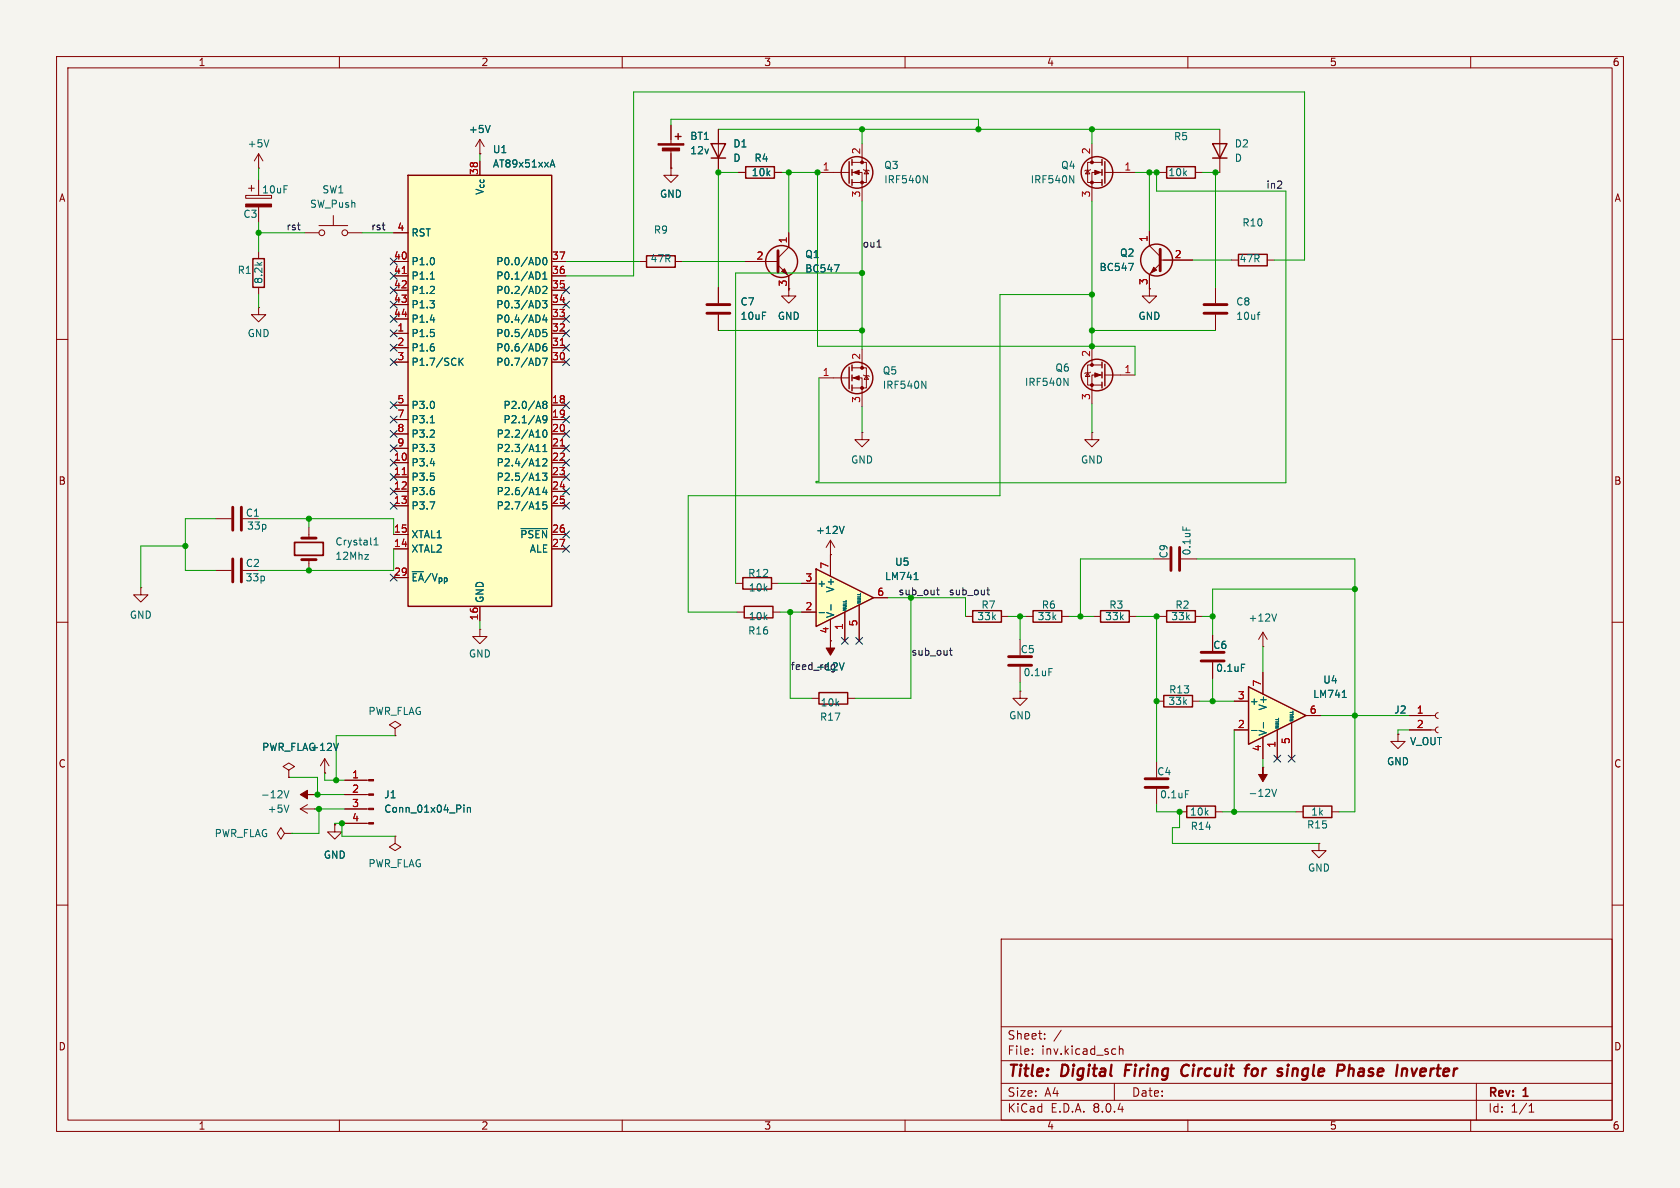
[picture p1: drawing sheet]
<svg xmlns="http://www.w3.org/2000/svg" width="297mm" height="210mm" viewBox="0 0 297 210" stroke-linecap="round" stroke-linejoin="round" font-family="sans-serif">
<path d="M0 0h297v210h-297z" fill="#f5f4ef" stroke="#f5f4ef" stroke-width=".18"/>
<g fill="none" stroke="#840000" stroke-width=".18">
<path d="M10 10h277v190h-277zM12 12h273v186h-273zM60 10v2M110 10v2M160 10v2M210 10v2M260 10v2M130.6 30.5h1.2M136.9 30.5h1.3M215.6 22.9v7.6M10 60h2M203.2 51.1v1.2h1.3l-1.3 1.3-1.3-1.3h1.3"/>
<path d="M203.2 51.1h.1M203.2 40.9v2.5l1.9 1.9M205.1 46.6l-1.9 1.9v2.6M205.1 46h5.7M214.9 50.8v2.8M214.9 55.6v2.8M217.7 46h1.2M224 46h1.3M285 60h2M10 110h2M285 110h2M10 160h2"/>
<path d="M285 160h2M177 166h108v32h-108zM60 198v2M110 198v2M160 198v2M177 194.5h108M177 191.5h108M177 187.5h108M177 181.5h108M182.5 186.3v.1M182.5 185.5v.1M184.7 183.6v.1"/>
<path d="M184.7 182.8v.1M187.6 182.1l-1.3 2M197 191.5v3M197.1 185.4l.1 .1M197.2 186.3l-.1 .1M197.9 184.9v1.5M197.9 185.5l.2-.1 .4 .1v.9M210 198v2M260 198v2M261 191.5v6.5M270.3 196.6h.9M270.3 195.5l.4-.4v1.5"/>
</g>
<path d="M199.1 188.2l-.3 2M209.8 188.2a1.13 1.13 0 0 0-.9 .7 1.13 1.13 0 0 0 .2 1.2l.3 .1 .5-.1M220 188.9h.8M220.9 188.2l-.4 .1M222 188.9a.62 .62 0 0 0-.7 .4v.7a.52 .52 0 0 0 .8 .1M227.7 188.9l-.2 1.3M227.7 188.2v.2M227.7 188.2l-.1 .1 .1 .1M227.7 188.2l.1 .1-.1 .1M238.5 189.1a.49 .49 0 0 1 .8 .1l-.1 1M238.6 188.2l-.3 2M249.6 188.9l.3 1.3 .6-1.3" fill="none" stroke="#840000" stroke-width=".4"/>
<path d="M205.1 44.1v3.8M212.9 55.4h4M212.9 53.8h4" fill="none" stroke="#840000" stroke-width=".51"/>
<path d="M199.5 46.6h.9l-.6 1.2M222.2 55.6h.5M222.7 55.2h-.2" fill="none" stroke="#006464" stroke-width=".18"/>
<g fill="none" stroke="#840000" stroke-width=".25">
<path d="M131.8 29.5h5.1v2h-5.1zM214.4 25.4h2.5l-1.3 2.5zM214.4 27.9h2.5M218.9 45h5.1v2h-5.1z"/>
<circle cx="204.5" cy="46" r="2.82"/>
</g>
<path d="M204 47.2l.5 .6-1 .5z" fill="#840000" stroke="#840000" stroke-width=".18"/>
<path d="M144.3 100.6l10.1 5.1-10.1 5z" fill="#ffffc2"/>
<g fill="none" stroke="#840000" stroke-width=".25">
<path d="M144.3 100.6l10.1 5.1-10.1 5zM194.6 108h5v2h-5zM206.2 108h5.1v2h-5.1zM205.7 122.9h5.1v2.1h-5.1z"/>
<circle cx="138.2" cy="46.2" r="2.82"/>
</g>
<g fill="none" stroke="#840000" stroke-width=".18">
<path d="M45.7 54.4v1.2h1.3l-1.3 1.3-1.3-1.3h1.3M45.7 54.4h.1M127 50.8v2.8M127 55.6v2.8M131.8 46.2h5.7M137.5 46.9l1.9 1.9v2.5M139.4 51.1v1.2h1.3l-1.3 1.3-1.2-1.3h1.2M139.4 41.1v2.6l-1.9 1.9M146.8 98v3.9M204 98.8h2.8M208.8 98.8h2.8M141.7 108.2h2.6"/>
<path d="M141.7 103.1h2.6M146.8 109.5v3.8M149.4 108.2v5.1M151.9 106.9v6.4M154.4 105.7h2.6M193.3 109h1.3M199.6 109h1.3M205 109h1.2M211.3 109h1.3M204.5 124h1.2M210.8 124h1.3"/>
</g>
<g fill="none" stroke="#006464" stroke-width=".18">
<path d="M147.5 46.8h.8l-.5 1.3M209.1 93.1v.6M144.8 108.3h1M146.9 106.9v1M149.1 107.6h.5l-.5 .3h.5M149.1 107.3h.4M149.1 107h.4M149.1 106.8h.5M149.1 106.4h.5M151.6 106.3h.5l-.5 .3h.5M151.6 106.1h.4M151.6 105.8h.4"/>
<path d="M151.6 105.5h.5M151.6 105.1h.5M161.6 102.5h.7"/>
</g>
<path d="M125 55.4h4M125 53.8h4M137.5 44.3v3.8M207 96.8v4M208.5 96.8v4" fill="none" stroke="#840000" stroke-width=".51"/>
<path d="M138.2 48l.5-.5 .5 1z" fill="#840000" stroke="#840000" stroke-width=".18"/>
<path d="M72.1 31h25.4v76.2h-25.4z" fill="#ffffc2"/>
<g fill="none" stroke="#840000" stroke-width=".25">
<path d="M72.1 31h25.4v76.2h-25.4zM119.4 24.1h1M119.9 23.6v1M125.7 25.4h2.6l-1.3 2.5zM125.7 27.9h2.6M150.1 28.6v3.8M150.6 28.2v1M150.6 30v1M150.6 31.8v1M194.8 28.2v1M194.8 30v1M194.8 31.8v1"/>
<path d="M195.3 28.6v3.8M114.3 45.2h5.1v2h-5.1zM150.1 64.9v3.8M150.6 64.5v1M150.6 66.3v1M150.6 68.1v1M194.8 64v1M194.8 65.8v1M194.8 67.6v1M195.3 64.4v3.8M131.3 102.1h5.1v2h-5.1zM131.6 107.2h5.1v2h-5.1z"/>
<path d="M172 108h5v2h-5zM182.6 108h5.1v2h-5.1zM144.8 122.4h5.1v2.1h-5.1z"/>
<circle cx="151.5" cy="30.5" r="2.79"/>
<circle cx="193.9" cy="30.5" r="2.79"/>
<circle cx="151.5" cy="66.8" r="2.79"/>
<circle cx="193.9" cy="66.3" r="2.79"/>
</g>
<g fill="none" stroke="#840000" stroke-width=".18">
<path d="M84.8 28.4v2.6M118.6 29.7v1.3h1.3l-1.3 1.3-1.3-1.3h1.3M118.6 29.7h.1M118.6 22.1v3.3M118.6 26.4v3.3M127 22.9v7.6M144.8 30.5h5.3M150.6 30.5h1.8v5.1M150.6 28.7h2.6v3.6h-2.6M152.4 25.4v3.3M152.7 30l.1 .1h.7l.2 .1M153.2 30.1l.3 .6h-.7z"/>
<path d="M192.3 30.1l.4 .6h-.8zM192.8 30l-.1 .1h-.8l-.1 .1M193 25.4v3.3M194.8 30.5h-1.8v5.1M194.8 28.7h-2.5v3.6h2.5M195.3 30.5h5.4M69.6 51.3h2.5M69.6 58.9h2.5M69.6 56.4h2.5M69.6 53.8h2.5M69.6 48.8h2.5M69.6 46.2h2.5"/>
<path d="M69.6 41.1h2.5M97.5 51.3h2.6M97.5 58.9h2.6M97.5 56.4h2.6M97.5 53.8h2.6M97.5 48.8h2.6M97.5 46.2h2.6M113 46.2h1.3M119.4 46.2h1.2M69.6 71.6h2.5M69.6 74.2h2.5M69.6 61.5h2.5"/>
<path d="M69.6 76.7h2.5M69.6 79.2h2.5M69.6 64h2.5M97.5 71.6h2.6M97.5 74.2h2.6M97.5 61.5h2.6M97.5 76.7h2.6M97.5 79.2h2.6M97.5 64h2.6M144.8 66.8h5.3M150.6 66.8h1.8v5.1M150.6 65h2.6v3.6h-2.6"/>
<path d="M152.4 76.5v1.2h1.3l-1.3 1.3-1.3-1.3h1.3M152.4 76.5h.1M152.4 61.7v3.3M152.7 66.3l.1 .1h.7l.2 .1M153.2 66.4l.3 .7h-.7zM192.3 65.9l.4 .6h-.8zM192.8 65.8l-.1 .1h-.8l-.1 .1M193 76.5v1.2h1.3l-1.3 1.3-1.2-1.3h1.2M193 76.5h.1M193 61.2v3.3M194.8 66.3h-1.8v5.1M194.8 64.5h-2.5v3.6h2.5"/>
<path d="M195.3 66.3h5.4M54.6 93.2v1.9M54.6 98.9v1.9M69.6 81.8h2.5M69.6 84.3h2.5M69.6 86.9h2.5M69.6 89.4h2.5M69.6 97h2.5M69.6 94.5h2.5M97.5 81.8h2.6M97.5 84.3h2.6M97.5 86.9h2.6"/>
<path d="M97.5 89.4h2.6M97.5 97h2.6M97.5 94.5h2.6M146.8 98h.1M146.8 95.5l-.8 1.3M146.8 95.5v2.5M146.8 95.5l.8 1.3M69.6 102.1h2.5M84.8 107.2v2.5M130 103.1h1.3M130.3 108.2h1.3M136.4 103.1h1.3"/>
<path d="M136.7 108.2h1.2M146.8 113.3h.1M170.7 109h1.3M177 109h1.3M180.3 113v2.8M180.3 117.9v2.8M181.4 109h1.2M187.7 109h1.3M57.4 136.7h.1M57.4 134.1l-.8 1.3M57.4 134.1v2.6M57.4 134.1l.8 1.3"/>
<path d="M61 137.9h4.2M143.5 123.4h1.3M149.9 123.4h1.2M180.3 122.2v1.2h1.3l-1.3 1.3-1.2-1.3h1.2M180.3 122.2h.1M204.5 134.6v2.8M204.5 139.4v2.8M223.3 135.6h.1M247.1 129.8v1.3h1.3l-1.3 1.2-1.2-1.2h1.2M247.1 129.8h.1M249.2 129h4.5M249.2 126.5h4.5"/>
<path d="M254.3 128.5l-.4 .2-.1 .3 .1 .4 .4 .1M254.3 126l-.4 .1-.1 .4 .1 .4 .4 .1M50.3 147.3l-.6-1-.7 1 .7 1 .6-1h1.3M51.6 147.3h.1M53.1 143h2.5M53.1 143l1.3 .8M54.4 142.2l-1.3 .8M55.6 143h.1M59.2 145.8v1.3h1.3l-1.3 1.2-1.3-1.2h1.3M59.2 145.8h.1M61 145.5h4.2M61 143h4.2"/>
<path d="M61 140.5h4.2M69.8 147.8v1.3l1.1 .6-1.1 .7-1-.7 1-.6M69.8 147.8h.1"/>
</g>
<g fill="none" stroke="#006464" stroke-width=".18">
<path d="M97.2 29.5l.5-1.2 .4 1.2M97.4 29.2h.6M163.2 31.1l.7 1.2v-1.2M189.1 31.1l.7 1.2v-1.2M76.1 56.5h.8M76.1 49.3h.7M95.4 48.4v.6M95.9 53.2h.8l-.4 .4 .3 .2v.5l-.2 .1-.5-.1M96 50.7l.4-.1 .3 .4-.8 .9h.8M96 48.4l.3-.3v1.2M96 49.3h.7M96.1 45.7l.2-.2a.68 .68 0 0 1 .4 .7 .68 .68 0 0 1-.4 .6l-.2-.1-.1-.4z"/>
<path d="M96.3 55.6l-.3 .9h.7M96.6 56.1v.9M96.6 58.2h-.6v.6l.1-.1 .5 .1 .1 .2-.1 .4-.2 .1-.4-.1M76.1 74.7h.7M81.2 63.3v1.3M81.3 63.9l.6 .7M81.9 63.3l-.7 .7M94.8 79.8h.7M95.9 63.3h.8l-.5 1.3M96 79.8h.7M96 78.9l.3-.3v1.2M96.1 76.1l.2-.1a.68 .68 0 0 1 .4 .7 .68 .68 0 0 1-.4 .6l-.2-.1-.1-.4z"/>
<path d="M96.2 71.5l-.2-.3 .2-.3h.2l.3 .3-.3 .3M96.2 71.5l-.2 .2v.4l.2 .1 .4-.1 .1-.1v-.3l-.3-.2M96.2 71.5h.2M96.6 60.8h-.4a.86 .86 0 0 0 0 1.2l.4-.1 .1-.4-.3-.2h-.3l-.1 .2M96.7 74l-.3 .3-.3-.1-.1-.2 .1-.5h.3l.2 .1a.84 .84 0 0 1-.3 1.1h-.2M163 67.4l.7 1.3v-1.3M188.1 66.9l.7 1.2v-1.2M64.5 98h.7l-.7 .9h.7M66.1 96.3h.8M66.1 95.4l.4-.3v1.2M76 88.7h.9l-.6 1.3M76.1 81.9h.8"/>
<path d="M92.1 93.4h4.7M95.9 83.6h.8l-.4 .5 .3 .1v.6l-.2 .1-.5-.1M96 81.2l.4-.1 .3 .4-.8 .9h.8M96.3 86.1l-.3 .9h.7M96.6 86.6v.8M96.6 88.7h-.6v.6l.1-.1 .5 .1 .1 .1-.1 .5-.2 .1-.4-.1M149.2 93l-.4 1.3M148.4 117.2l.4 1.2 .4-1.2M185.4 118.2h.6M59.8 131.4l-.4 1.3M209.6 139.8h.6M224.8 139.5l.5 1.3 .4-1.3"/>
<path d="M51.1 142.3l-.4 1.3M82 142.3v.1M82 142.7v.9M82.6 142.7v.9M82.6 142.9l.2-.2 .3 .1 .1 .8"/>
</g>
<path d="M71.1 48.4h.7M99 78.8h.8M99 61.1h.8M71.1 83.9h.7" fill="none" stroke="#a90000" stroke-width=".18"/>
<path d="M53.3 95.1h2.6M53.3 98.9h2.6M178.3 117.6h4.1M178.3 116.1h4.1M202.4 139.2h4.1M202.4 137.7h4.1" fill="none" stroke="#840000" stroke-width=".51"/>
<g fill="#840000" stroke="#840000" stroke-width=".18">
<path d="M116.3 25.4h4.6v.3h-4.6z"/>
<path d="M117.1 26.2h3v.5h-3z"/>
<path d="M146.8 113.3v1.3h.8l-.8 1.2-.8-1.2h.8z"/>
<path d="M65.2 145.4h.8v.3h-.8z"/>
<path d="M65.2 142.9h.8v.2h-.8z"/>
<path d="M65.2 140.3h.8v.3h-.8z"/>
<path d="M65.2 137.8h.8v.2h-.8z"/>
<path d="M150.9 66.8l1-.4v.8z"/>
<path d="M193.5 65.9l1.1 .4-1.1 .4z"/>
<path d="M150.9 30.5l1-.4v.8z"/>
<path d="M193.5 30.1l1.1 .4-1.1 .4z"/>
<path d="M223.3 135.6v1.3h.7l-.7 1.3-.8-1.3h.8z"/>
<circle cx="152.4" cy="68.6" r=".25"/>
<circle cx="152.4" cy="65" r=".25"/>
<circle cx="193" cy="68.1" r=".25"/>
<circle cx="193" cy="64.5" r=".25"/>
<circle cx="152.4" cy="32.3" r=".25"/>
<circle cx="152.4" cy="28.7" r=".25"/>
<circle cx="193" cy="32.3" r=".25"/>
<circle cx="193" cy="28.7" r=".25"/>
</g>
<path d="M52.1 95.9h5v2.3h-5z" fill="none" stroke="#840000" stroke-width=".3"/>
<path d="M220.7 121.4l10.2 5.1-10.2 5.1z" fill="#ffffc2"/>
<path d="M206.2 29.5h5.1v2h-5.1zM44.7 45.7h2v5.1h-2zM220.7 121.4l10.2 5.1-10.2 5.1zM209.8 142.5h5.1v2h-5.1zM230.4 142.5h5.1v2h-5.1z" fill="none" stroke="#840000" stroke-width=".25"/>
<g fill="none" stroke="#840000" stroke-width=".18">
<path d="M43.4 34.5h4.6v.6h-4.6zM43.9 33.3h1.1M44.4 32.8v1M45.7 29.7h.1M45.7 27.2l-.7 1.2M45.7 27.2v2.5M45.7 31.8v2.7M45.7 36.6v2.8M45.7 27.2l.8 1.2M56.4 39.9h5.1M58.9 38.1v1.8M84.8 27.2h.1"/>
<path d="M84.8 24.6l-.7 1.3M84.8 24.6v2.6M84.8 28.4v2.6M84.8 24.6l.8 1.3M118.6 29.7h.1M118.6 22.1v2.5M118.6 27.2v2.5M127 22.9v2.5M127 27.9v2.6M130.6 30.5h1.2M136.9 30.5h1.3M205 30.5h1.2"/>
<path d="M211.3 30.5h1.3M45.7 44.5v1.2M45.7 50.8v1.3M53.8 41.1h2.6M61.5 41.1h2.5M69.6 41.1h2.5M69.6 46.2h2.5M69.6 51.3h2.5M69.6 58.9h2.5M69.6 56.4h2.5M69.6 53.8h2.5M69.6 48.8h2.5"/>
<path d="M97.5 46.2h2.6M97.5 51.3h2.6M97.5 58.9h2.6M97.5 56.4h2.6M97.5 53.8h2.6M97.5 48.8h2.6M127 50.8v2.8M127 55.6v2.8M131.8 46.2h5.1M139.4 41.1v2.6M139.4 48.8v2.5M203.2 51.1h.1"/>
<path d="M203.2 40.9v2.5M203.2 48.5v2.6M205.7 46h5.1M69.6 71.6h2.5M69.6 74.2h2.5M69.6 61.5h2.5M69.6 76.7h2.5M69.6 79.2h2.5M69.6 64h2.5M97.5 71.6h2.6M97.5 74.2h2.6M97.5 61.5h2.6"/>
<path d="M97.5 76.7h2.6M97.5 79.2h2.6M97.5 64h2.6M38.1 91.7h2.8M69.6 81.8h2.5M69.6 84.3h2.5M69.6 86.9h2.5M69.6 89.4h2.5M69.6 97h2.5M69.6 94.5h2.5M97.5 81.8h2.6M97.5 84.3h2.6"/>
<path d="M97.5 86.9h2.6M97.5 89.4h2.6M97.5 97h2.6M97.5 94.5h2.6M146.8 98h.1M146.8 98v3.9M24.9 103.9v1.3h1.3l-1.3 1.2-1.3-1.2h1.3M24.9 103.9h.1M38.1 100.8h2.8M69.6 102.1h2.5M84.8 111.3v1.2h1.3l-1.3 1.3-1.2-1.3h1.2M84.8 111.3h.1"/>
<path d="M84.8 107.2v2.5M141.7 108.2h2.6M141.7 103.1h2.6M146.8 113.3h.1M146.8 109.5v3.8M149.4 108.2v5.1M151.9 106.9v6.4M154.4 105.7h2.6M214.4 112.3v2.8M214.4 117.1v2.8M223.3 114.3h.1M223.3 111.8v2.5"/>
<path d="M223.3 118.9v3.8M223.3 111.8l-.8 1.2M223.3 111.8l.7 1.2M51.1 136.1l1-.6-1-.6-1.1 .6 1.1 .6v1.3M51.1 137.4h.1M57.4 136.7h.1M61 137.9h3.8M69.8 128.8l1.1-.7-1.1-.6-1 .6 1 .7v1.2M69.8 130h.1M218.2 129h2.5M218.2 124h2.5M223.3 130.3v3.8"/>
<path d="M225.8 129v5.1M228.3 127.8v6.3M230.9 126.5h2.5M247.1 129.8h.1M249.2 129h3.8M249.2 126.5h3.8M55.6 140.5h.1M59.2 145.8h.1M61 140.5h3.8M61 143h3.8M61 145.5h3.8M208.5 143.5h1.3"/>
<path d="M214.9 143.5h1.3M229.1 143.5h1.3M233.2 149.1v1.3h1.2l-1.2 1.2-1.3-1.2h1.3M233.2 149.1h.1M235.5 143.5h1.2"/>
<circle cx="56.9" cy="41.1" r=".51"/>
<circle cx="61" cy="41.1" r=".51"/>
</g>
<g fill="none" stroke="#006464" stroke-width=".18">
<path d="M47.5 24.7l-.4 1.3M86.7 22.2l-.5 1.2M97.2 29.5l.5-1.2 .4 1.2M97.4 29.2h.6M76.1 56.5h.8M76.1 49.3h.7M95.4 48.4v.6M95.9 53.2h.8l-.4 .4 .3 .2v.5l-.2 .1-.5-.1M96 50.7l.4-.1 .3 .4-.8 .9h.8M96 48.4l.3-.3v1.2M96 49.3h.7M96.1 45.7l.2-.2a.68 .68 0 0 1 .4 .7 .68 .68 0 0 1-.4 .6l-.2-.1-.1-.4z"/>
<path d="M96.3 55.6l-.3 .9h.7M96.6 56.1v.9M96.6 58.2h-.6v.6l.1-.1 .5 .1 .1 .2-.1 .4-.2 .1-.4-.1M147.5 46.8h.8l-.5 1.3M199.5 46.6h.9l-.6 1.2M76.1 74.7h.7M81.2 63.3v1.3M81.3 63.9l.6 .7M81.9 63.3l-.7 .7M94.8 79.8h.7M95.9 63.3h.8l-.5 1.3M96 79.8h.7"/>
<path d="M96 78.9l.3-.3v1.2M96.1 76.1l.2-.1a.68 .68 0 0 1 .4 .7 .68 .68 0 0 1-.4 .6l-.2-.1-.1-.4zM96.2 71.5l-.2-.3 .2-.3h.2l.3 .3-.3 .3M96.2 71.5l-.2 .2v.4l.2 .1 .4-.1 .1-.1v-.3l-.3-.2M96.2 71.5h.2M96.6 60.8h-.4a.86 .86 0 0 0 0 1.2l.4-.1 .1-.4-.3-.2h-.3l-.1 .2M96.7 74l-.3 .3-.3-.1-.1-.2 .1-.5h.3l.2 .1a.84 .84 0 0 1-.3 1.1h-.2M76 88.7h.9l-.6 1.3M76.1 81.9h.8M92.1 93.4h4.7M95.9 83.6h.8l-.4 .5 .3 .1v.6l-.2 .1-.5-.1M96 81.2l.4-.1 .3 .4-.8 .9h.8"/>
<path d="M96.3 86.1l-.3 .9h.7M96.6 86.6v.8M96.6 88.7h-.6v.6l.1-.1 .5 .1 .1 .1-.1 .5-.2 .1-.4-.1M149.2 93l-.4 1.3M144.8 108.3h1M146.9 106.9v1M148.4 117.2l.4 1.2 .4-1.2M149.1 107.6h.5l-.5 .3h.5M149.1 107.3h.4M149.1 107h.4M149.1 106.8h.5M149.1 106.4h.5"/>
<path d="M151.6 106.3h.5l-.5 .3h.5M151.6 106.1h.4M151.6 105.8h.4M151.6 105.5h.5M151.6 105.1h.5M161.6 102.5h.7M219.5 117.4h.6M225.7 108.5l-.4 1.3M50.2 139.8l.5 1.2 .4-1.2M59.8 131.4l-.4 1.3M221.3 129.1h.9M223.4 127.7v1"/>
<path d="M225.5 128.4h.5l-.5 .3h.5M225.5 128.2h.4M225.5 127.9h.4M225.5 127.6h.5M225.5 127.2h.5M228.1 127.1h.5l-.5 .3h.5M228.1 126.9h.4M228.1 126.6h.4M228.1 126.3h.5M228.1 125.9h.5M237.3 123.3h.7M82 142.3v.1"/>
<path d="M82 142.7v.9M82.6 142.7v.9M82.6 142.9l.2-.2 .3 .1 .1 .8"/>
</g>
<g fill="#840000" stroke="#840000" stroke-width=".18">
<path d="M43.4 36.1h4.6v.5h-4.6z"/>
<path d="M53.1 140.5l1.3-.8v.8h1.2h-1.2v.7z"/>
</g>
<path d="M41.1 89.7v4M41.1 98.8v4.1M42.7 89.7v4M42.7 98.8v4.1M212.3 116.8h4.1M212.3 115.3h4.1" fill="none" stroke="#840000" stroke-width=".51"/>
<path d="M155 43.7h.8M165.6 104.3h.4M165.7 103.9v1.1l.3 .2M167.8 115h.5M168 114.5v1.1l.3 .2M174.5 104.3h.4M174.6 103.9v1.1l.3 .2" fill="none" stroke="#0f0f0f" stroke-width=".18"/>
<g fill="none" stroke="#009600" stroke-width=".18">
<path d="M45.7 29.7v2.1M45.7 39.4v5.1M84.8 27.2v1.2M118.6 22.1v-1h54.4v1.8M127 22.9h88.6M130.6 30.5h-3.6v20.3M138.2 30.5h6.6M139.4 30.5v10.6M144.5 30.5v30.7h56.2v5.1M152.4 22.9v2.5M152.4 35.6v26.1M193 22.9v2.5"/>
<path d="M193 35.6v25.6M200.7 30.5h4.3M203.2 30.5v10.4M204.5 30.5v3.3h22.8v51.5h-83v-.2h.5v-18.3M212.6 30.5h3M214.9 30.5v20.3M45.7 52.1v2.3M45.7 41.1h8.1M64 41.1h5.6M100.1 46.2h12.9M120.6 46.2h11.2M127 58.4h25.4"/>
<path d="M139.4 51.1v.2M152.4 48.3h-22.4v54.8M193 52.1h-16.2v35.5h-55.1v20.6h8.6M193 58.4h21.9M210.8 46h6.9M225.3 46h5.3v-29.7h-118.6v32.5h-11.9M152.4 71.9v4.6M193 71.4v5.1M32.8 96.5h-7.9v7.4M38.1 91.7h-5.3v9.1h5.3M45.7 91.7h23.9v2.8M54.6 91.7v1.5"/>
<path d="M69.6 97v3.8h-23.9M204 98.8h-13v10.2M211.6 98.8h27.9v44.7h-2.8M84.8 109.7v1.6M137.7 103.1h4M137.9 108.2h3.8M139.7 108.2v15.2h3.8M157 105.7h13.7v3.3M161 105.7v17.7h-9.9M178.3 109h3.1M180.3 109v4M189 109h4.3"/>
<path d="M200.9 109h4.1M204.5 109v25.6M212.6 109h1.8M214.4 119.9v4.1M223.3 114.3v4.6M239.5 104.1h-25.1v8.2M51.1 137.4h5v3.1M57.4 136.7v1.2h3.6M69.8 130h-10.4v7.9M180.3 120.7v1.5M212.1 124h6.1M218.2 129v14.5"/>
<path d="M223.3 134.1v1.5M233.4 126.5h15.8M249.2 129h-2.1v.8M55.6 140.5h5.4M55.6 143h5.4M56.4 143v4.3h-4.8M60.5 145.5v2.3h9.3M61 145.5h-1.8v.3M204.5 142.2v1.3h4v2.8h-1.2v2.8h25.9M216.2 143.5h12.9"/>
</g>
<g fill="none" stroke="#000084" stroke-width=".18">
<path d="M69 58.3l1.2 1.2M69 55.8l1.2 1.2M69 50.7l1.2 1.2M69 45.6l1.2 1.2M69 53.2l1.2 1.3M69 48.2l1.2 1.2M70.2 58.3l-1.2 1.2M70.2 55.8l-1.2 1.2M70.2 50.7l-1.2 1.2M70.2 45.6l-1.2 1.2M70.2 53.2l-1.2 1.3M70.2 48.2l-1.2 1.2"/>
<path d="M99.5 53.2l1.2 1.3M99.5 58.3l1.2 1.2M99.5 50.7l1.2 1.2M99.5 55.8l1.2 1.2M100.7 53.2l-1.2 1.3M100.7 58.3l-1.2 1.2M100.7 50.7l-1.2 1.2M100.7 55.8l-1.2 1.2M69 60.9l1.2 1.2M69 63.4l1.2 1.2M69 76.1l1.2 1.2M69 71l1.2 1.2"/>
<path d="M69 78.6l1.2 1.3M69 73.6l1.2 1.2M70.2 60.9l-1.2 1.2M70.2 63.4l-1.2 1.2M70.2 76.1l-1.2 1.2M70.2 71l-1.2 1.2M70.2 78.6l-1.2 1.3M70.2 73.6l-1.2 1.2M99.5 76.1l1.2 1.2M99.5 60.9l1.2 1.2M99.5 78.6l1.2 1.3M99.5 63.4l1.2 1.2"/>
<path d="M99.5 73.6l1.2 1.2M99.5 71l1.2 1.2M100.7 76.1l-1.2 1.2M100.7 60.9l-1.2 1.2M100.7 71l-1.2 1.2M100.7 78.6l-1.2 1.3M100.7 63.4l-1.2 1.2M100.7 73.6l-1.2 1.2M69 88.8l1.2 1.2M69 83.7l1.2 1.2M69 86.3l1.2 1.2M69 81.2l1.2 1.2"/>
<path d="M70.2 83.7l-1.2 1.2M70.2 88.8l-1.2 1.2M70.2 81.2l-1.2 1.2M70.2 86.3l-1.2 1.2M99.5 96.4l1.2 1.2M99.5 83.7l1.2 1.2M99.5 93.9l1.2 1.2M99.5 88.8l1.2 1.2M99.5 86.3l1.2 1.2M99.5 81.2l1.2 1.2M100.7 96.4l-1.2 1.2M100.7 83.7l-1.2 1.2"/>
<path d="M100.7 93.9l-1.2 1.2M100.7 88.8l-1.2 1.2M100.7 86.3l-1.2 1.2M100.7 81.2l-1.2 1.2M69 101.5l1.2 1.2M70.2 101.5l-1.2 1.2M148.7 112.7l1.3 1.2M150 112.7l-1.3 1.2M151.3 112.7l1.2 1.2M152.5 112.7l-1.2 1.2M225.2 133.5l1.2 1.2M226.4 133.5l-1.2 1.2"/>
<path d="M227.7 133.5l1.3 1.2M229 133.5l-1.3 1.2"/>
</g>
<path d="M71.1 48.4h.7M99 78.8h.8M99 61.1h.8M71.1 83.9h.7" fill="none" stroke="#a90000" stroke-width=".18"/>
<g fill="#009600" stroke="#009600" stroke-width=".18">
<circle cx="144.5" cy="30.5" r=".46"/>
<circle cx="139.4" cy="30.5" r=".46"/>
<circle cx="152.4" cy="22.9" r=".46"/>
<circle cx="139.7" cy="108.2" r=".46"/>
<circle cx="32.8" cy="96.5" r=".46"/>
<circle cx="54.6" cy="91.7" r=".46"/>
<circle cx="54.6" cy="100.8" r=".46"/>
<circle cx="127" cy="30.5" r=".46"/>
<circle cx="45.7" cy="41.1" r=".46"/>
<circle cx="56.1" cy="140.5" r=".46"/>
<circle cx="60.5" cy="145.5" r=".46"/>
<circle cx="56.4" cy="143" r=".46"/>
<circle cx="59.4" cy="137.9" r=".46"/>
<circle cx="191" cy="109" r=".46"/>
<circle cx="208.5" cy="143.5" r=".46"/>
<circle cx="204.5" cy="109" r=".46"/>
<circle cx="193" cy="52.1" r=".46"/>
<circle cx="193" cy="58.4" r=".46"/>
<circle cx="193" cy="61.2" r=".46"/>
<circle cx="214.9" cy="30.5" r=".46"/>
<circle cx="204.5" cy="30.5" r=".46"/>
<circle cx="214.4" cy="109" r=".46"/>
<circle cx="239.5" cy="104.1" r=".46"/>
<circle cx="204.5" cy="124" r=".46"/>
<circle cx="214.4" cy="124" r=".46"/>
<circle cx="218.2" cy="143.5" r=".46"/>
<circle cx="239.5" cy="126.5" r=".46"/>
<circle cx="193" cy="22.9" r=".46"/>
<circle cx="203.2" cy="30.5" r=".46"/>
<circle cx="152.4" cy="58.4" r=".46"/>
<circle cx="152.4" cy="48.3" r=".46"/>
<circle cx="173" cy="22.9" r=".46"/>
<circle cx="180.3" cy="109" r=".46"/>
</g>
<g font-size="2.8" fill="#840000">
<text x="178" y="190.9">Title:</text>
<text x="187.7" y="190.9">Digital</text>
<text x="199.7" y="190.9">Firing</text>
<text x="210.5" y="190.9">Circuit</text>
<text x="222.6" y="190.9">for</text>
<text x="229.1" y="190.9">single</text>
<text x="240.4" y="190.9">Phase</text>
<text x="251.7" y="190.9">Inverter</text>
</g>
<g font-size="2.1" fill="#840000">
<text x="178" y="184">Sheet:</text>
<text x="178" y="186.7">File:</text>
<text x="184.1" y="186.7">inv.kicad_sch</text>
<text x="178" y="196.9">KiCad</text>
<text x="178" y="194.1">Size:</text>
<text x="184.7" y="194.1">A4</text>
<text x="185.7" y="196.9">E.D.A.</text>
<text x="193.3" y="196.9">8.0.4</text>
<text x="200" y="194.1">Date:</text>
<text x="263" y="194.3">Rev:</text>
<text x="263" y="196.9">Id:</text>
<text x="267.1" y="196.9">1/1</text>
<text x="269.4" y="194.3">1</text>
</g>
<g font-size="1.8" fill="#840000">
<text x="35" y="11.9">1</text>
<text x="85" y="11.9">2</text>
<text x="135" y="11.9">3</text>
<text x="185" y="11.9">4</text>
<text x="235" y="11.9">5</text>
<text x="285" y="11.9">6</text>
<text x="10.3" y="35.9">A</text>
<text x="285.3" y="35.9">A</text>
<text x="139.2" y="50.7" transform="rotate(-90 139.2 50.7)">3</text>
<text x="10.3" y="85.9">B</text>
<text x="285.3" y="85.9">B</text>
<text x="10.3" y="135.9">C</text>
<text x="285.3" y="135.9">C</text>
<text x="10.3" y="185.9">D</text>
<text x="285.3" y="185.9">D</text>
<text x="35" y="199.9">1</text>
<text x="85" y="199.9">2</text>
<text x="135" y="199.9">3</text>
<text x="185" y="199.9">4</text>
<text x="235" y="199.9">5</text>
<text x="285" y="199.9">6</text>
</g>
<g font-size="1.8" fill="#006464">
<text x="82.8" y="23.7">+5V</text>
<text x="43.7" y="26.3">+5V</text>
<text x="87" y="27.3">U1</text>
<text x="87" y="29.8">AT89x51xxA</text>
<text x="121.9" y="24.9">BT1</text>
<text x="121.9" y="27.5">12v</text>
<text x="129.5" y="26.3">D1</text>
<text x="129.5" y="28.8">D</text>
<text x="133.3" y="28.8">R4</text>
<text x="207.4" y="25">R5</text>
<text x="218.2" y="26.3">D2</text>
<text x="218.2" y="28.8">D</text>
<text x="46.2" y="34.4">10uF</text>
<text x="56.9" y="34.4">SW1</text>
<text x="85.7" y="34.6" transform="rotate(-90 85.7 34.6)">V_{cc}</text>
<text x="116.6" y="35.2">GND</text>
<text x="132.8" y="31.3">10k</text>
<text x="156.2" y="30.1">Q3</text>
<text x="156.2" y="32.6">IRF540N</text>
<text x="182.1" y="32.6">IRF540N</text>
<text x="187.5" y="30.1">Q4</text>
<text x="206.5" y="31.3">10k</text>
<text x="42.9" y="38.7">C3</text>
<text x="54.7" y="36.9">SW_Push</text>
<text x="115.5" y="41.5">R9</text>
<text x="219.5" y="40.2">R10</text>
<text x="72.6" y="42">RST</text>
<text x="72.6" y="47.1">P1.0</text>
<text x="87.6" y="47.1">P0.0/AD0</text>
<text x="114.9" y="46.6">47R</text>
<text x="142.2" y="45.8">Q1</text>
<text x="197.9" y="45.6">Q2</text>
<text x="219" y="46.6">47R</text>
<text x="41.9" y="48.6">R1</text>
<text x="46.6" y="50.3" transform="rotate(-90 46.6 50.3)">8.2k</text>
<text x="72.6" y="52.2">P1.2</text>
<text x="72.6" y="49.6">P1.1</text>
<text x="87.6" y="52.2">P0.2/AD2</text>
<text x="87.6" y="49.6">P0.1/AD1</text>
<text x="142.2" y="48.4">BC547</text>
<text x="194.3" y="48.1">BC547</text>
<text x="43.7" y="59.8">GND</text>
<text x="72.6" y="59.8">P1.5</text>
<text x="72.6" y="54.7">P1.3</text>
<text x="72.6" y="57.3">P1.4</text>
<text x="87.6" y="59.8">P0.5/AD5</text>
<text x="87.6" y="57.3">P0.4/AD4</text>
<text x="87.6" y="54.7">P0.3/AD3</text>
<text x="130.8" y="54.2">C7</text>
<text x="130.8" y="56.7">10uF</text>
<text x="137.4" y="56.7">GND</text>
<text x="201.2" y="56.7">GND</text>
<text x="218.4" y="54.2">C8</text>
<text x="218.4" y="56.7">10uf</text>
<text x="72.6" y="62.3">P1.6</text>
<text x="72.6" y="64.9">P1.7/SCK</text>
<text x="87.6" y="64.9">P0.7/AD7</text>
<text x="87.6" y="62.3">P0.6/AD6</text>
<text x="186.5" y="65.9">Q6</text>
<text x="156" y="66.4">Q5</text>
<text x="156" y="68.9">IRF540N</text>
<text x="181.1" y="68.4">IRF540N</text>
<text x="72.6" y="72.5">P3.0</text>
<text x="72.6" y="75">P3.1</text>
<text x="72.6" y="77.6">P3.2</text>
<text x="87.7" y="77.6">P2.2/A10</text>
<text x="88.9" y="72.5">P2.0/A8</text>
<text x="88.9" y="75">P2.1/A9</text>
<text x="72.6" y="82.7">P3.4</text>
<text x="72.6" y="80.1">P3.3</text>
<text x="87.7" y="80.1">P2.3/A11</text>
<text x="87.7" y="82.7">P2.4/A12</text>
<text x="150.4" y="82.1">GND</text>
<text x="191" y="82.1">GND</text>
<text x="72.6" y="85.2">P3.5</text>
<text x="72.6" y="87.7">P3.6</text>
<text x="87.7" y="85.2">P2.5/A13</text>
<text x="87.7" y="87.7">P2.6/A14</text>
<text x="43.4" y="91.5">C1</text>
<text x="43.6" y="93.8">33p</text>
<text x="72.6" y="90.3">P3.7</text>
<text x="72.6" y="95.4">XTAL1</text>
<text x="87.7" y="90.3">P2.7/A15</text>
<text x="91.9" y="95.4">~{PSEN}</text>
<text x="144.2" y="94.6">+12V</text>
<text x="43.4" y="100.4">C2</text>
<text x="59.2" y="96.6">Crystal1</text>
<text x="59.2" y="99.2">12Mhz</text>
<text x="72.6" y="97.9">XTAL2</text>
<text x="93.6" y="97.9">ALE</text>
<text x="158.1" y="100.2">U5</text>
<text x="206.6" y="98.8" transform="rotate(-90 206.6 98.8)">C9</text>
<text x="210.7" y="98.3" transform="rotate(-90 210.7 98.3)">0.1uF</text>
<text x="43.3" y="103">33p</text>
<text x="72.6" y="103">~{EA}/V_{pp}</text>
<text x="85.7" y="106.7" transform="rotate(-90 85.7 106.7)">GND</text>
<text x="132.2" y="102.2">R12</text>
<text x="132.3" y="104.7">10k</text>
<text x="144.4" y="104">+</text>
<text x="147.7" y="104.8" transform="rotate(-90 147.7 104.8)">V+</text>
<text x="156.4" y="102.7">LM741</text>
<text x="173.4" y="107.8">R7</text>
<text x="184.1" y="107.8">R6</text>
<text x="196" y="107.8">R3</text>
<text x="207.7" y="107.8">R2</text>
<text x="22.9" y="109.6">GND</text>
<text x="132.2" y="112.4">R16</text>
<text x="132.3" y="109.8">10k</text>
<text x="147.7" y="109.3" transform="rotate(-90 147.7 109.3)">V-</text>
<text x="172.7" y="109.8">33k</text>
<text x="183.3" y="109.8">33k</text>
<text x="195.3" y="109.8">33k</text>
<text x="207" y="109.8">33k</text>
<text x="220.6" y="110.1">+12V</text>
<text x="82.8" y="116.4">GND</text>
<text x="144.2" y="118.7">-12V</text>
<text x="180.3" y="115.7">C5</text>
<text x="180.9" y="119.7">0.1uF</text>
<text x="214.4" y="114.9">C6</text>
<text x="214.9" y="119">0.1uF</text>
<text x="145" y="125.1">10k</text>
<text x="206.5" y="124.8">33k</text>
<text x="206.6" y="122.8">R13</text>
<text x="220.9" y="124.8">+</text>
<text x="224.1" y="125.7" transform="rotate(-90 224.1 125.7)">V+</text>
<text x="232" y="123.6">LM741</text>
<text x="233.8" y="121">U4</text>
<text x="65" y="126.6">PWR_FLAG</text>
<text x="144.9" y="127.6">R17</text>
<text x="178.3" y="127.4">GND</text>
<text x="224.1" y="130.2" transform="rotate(-90 224.1 130.2)">V-</text>
<text x="246.4" y="126.3">J2</text>
<text x="249.2" y="131.9">V_OUT</text>
<text x="46.2" y="132.9">PWR_FLAG</text>
<text x="54.8" y="132.9">+12V</text>
<text x="204.5" y="137.3">C4</text>
<text x="245.1" y="135.5">GND</text>
<text x="46" y="141.3">-12V</text>
<text x="47.2" y="143.9">+5V</text>
<text x="67.8" y="141.3">J1</text>
<text x="67.8" y="143.9">Conn_01x04_Pin</text>
<text x="205" y="141.3">0.1uF</text>
<text x="220.6" y="141.1">-12V</text>
<text x="37.9" y="148.2">PWR_FLAG</text>
<text x="210.3" y="144.4">10k</text>
<text x="210.4" y="146.9">R14</text>
<text x="231" y="146.7">R15</text>
<text x="231.7" y="144.4">1k</text>
<text x="57.1" y="152">GND</text>
<text x="65" y="153.5">PWR_FLAG</text>
<text x="231.1" y="154.3">GND</text>
</g>
<g font-size="1.8" fill="#a90000">
<text x="152.1" y="27.4" transform="rotate(-90 152.1 27.4)">2</text>
<text x="192.8" y="27.4" transform="rotate(-90 192.8 27.4)">2</text>
<text x="84.6" y="31" transform="rotate(-90 84.6 31)">38</text>
<text x="145.3" y="30.2">1</text>
<text x="152.1" y="35" transform="rotate(-90 152.1 35)">3</text>
<text x="192.8" y="35" transform="rotate(-90 192.8 35)">3</text>
<text x="198.7" y="30.2">1</text>
<text x="70.2" y="40.9">4</text>
<text x="69.6" y="46">40</text>
<text x="97.5" y="46">37</text>
<text x="133.7" y="46">2</text>
<text x="139.2" y="43.1" transform="rotate(-90 139.2 43.1)">1</text>
<text x="202.9" y="42.9" transform="rotate(-90 202.9 42.9)">1</text>
<text x="207.6" y="45.7">2</text>
<text x="69.6" y="51.1">42</text>
<text x="69.6" y="48.5">41</text>
<text x="69.6" y="53.6">43</text>
<text x="97.5" y="53.6">34</text>
<text x="97.5" y="51.1">35</text>
<text x="97.5" y="48.5">36</text>
<text x="202.9" y="50.5" transform="rotate(-90 202.9 50.5)">3</text>
<text x="69.6" y="56.1">44</text>
<text x="70.2" y="58.7">1</text>
<text x="97.5" y="58.7">32</text>
<text x="97.5" y="56.1">33</text>
<text x="70.2" y="61.2">2</text>
<text x="70.2" y="63.8">3</text>
<text x="97.5" y="63.8">30</text>
<text x="97.5" y="61.2">31</text>
<text x="152.1" y="63.7" transform="rotate(-90 152.1 63.7)">2</text>
<text x="192.8" y="63.2" transform="rotate(-90 192.8 63.2)">2</text>
<text x="70.2" y="71.4">5</text>
<text x="97.5" y="71.4">18</text>
<text x="145.3" y="66.5">1</text>
<text x="152.1" y="71.3" transform="rotate(-90 152.1 71.3)">3</text>
<text x="192.8" y="70.8" transform="rotate(-90 192.8 70.8)">3</text>
<text x="198.7" y="66">1</text>
<text x="70.2" y="73.9">7</text>
<text x="70.2" y="76.5">8</text>
<text x="97.5" y="73.9">19</text>
<text x="97.5" y="76.5">20</text>
<text x="69.6" y="81.5">10</text>
<text x="70.2" y="79">9</text>
<text x="97.5" y="79">21</text>
<text x="97.5" y="81.5">22</text>
<text x="69.6" y="84.1">11</text>
<text x="69.6" y="86.6">12</text>
<text x="69.6" y="89.2">13</text>
<text x="97.5" y="84.1">23</text>
<text x="97.5" y="86.6">24</text>
<text x="97.5" y="89.2">25</text>
<text x="69.6" y="94.2">15</text>
<text x="97.5" y="94.2">26</text>
<text x="69.6" y="96.8">14</text>
<text x="69.6" y="101.9">29</text>
<text x="97.5" y="96.8">27</text>
<text x="146.6" y="100.7" transform="rotate(-90 146.6 100.7)">7</text>
<text x="142.3" y="108">2</text>
<text x="142.3" y="102.9">3</text>
<text x="155" y="105.4">6</text>
<text x="84.6" y="109.8" transform="rotate(-90 84.6 109.8)">16</text>
<text x="146.6" y="112.1" transform="rotate(-90 146.6 112.1)">4</text>
<text x="149.1" y="111.5" transform="rotate(-90 149.1 111.5)">1</text>
<text x="151.6" y="110.8" transform="rotate(-90 151.6 110.8)">5</text>
<text x="218.7" y="123.7">3</text>
<text x="223" y="121.5" transform="rotate(-90 223 121.5)">7</text>
<text x="218.7" y="128.8">2</text>
<text x="228.1" y="131.6" transform="rotate(-90 228.1 131.6)">5</text>
<text x="231.4" y="126.2">6</text>
<text x="250.4" y="126.2">1</text>
<text x="250.4" y="128.8">2</text>
<text x="62.2" y="137.7">1</text>
<text x="223" y="132.9" transform="rotate(-90 223 132.9)">4</text>
<text x="225.6" y="132.3" transform="rotate(-90 225.6 132.3)">1</text>
<text x="62.2" y="140.2">2</text>
<text x="62.2" y="142.7">3</text>
<text x="62.2" y="145.3">4</text>
</g>
<g font-size="1.8" fill="#0f0f0f">
<text x="223.8" y="33.4">in2</text>
<text x="50.5" y="40.8">rst</text>
<text x="65.5" y="40.8">rst</text>
<text x="152.4" y="43.8">ou1</text>
<text x="167.6" y="105.3">sub_out</text>
<text x="139.7" y="118.5">feed_reg</text>
<text x="161" y="116">sub_out</text>
</g>
<text font-size="1.8" fill="#009600" x="158.7" y="105.3">sub_out</text>
<g font-size=".7" fill="#006464">
<text x="152.4" y="106.8" transform="rotate(-90 152.4 106.8)">NULL</text>
<text x="149.8" y="108.1" transform="rotate(-90 149.8 108.1)">NULL</text>
<text x="226.3" y="128.9" transform="rotate(-90 226.3 128.9)">NULL</text>
<text x="228.8" y="127.6" transform="rotate(-90 228.8 127.6)">NULL</text>
</g>
</svg>
